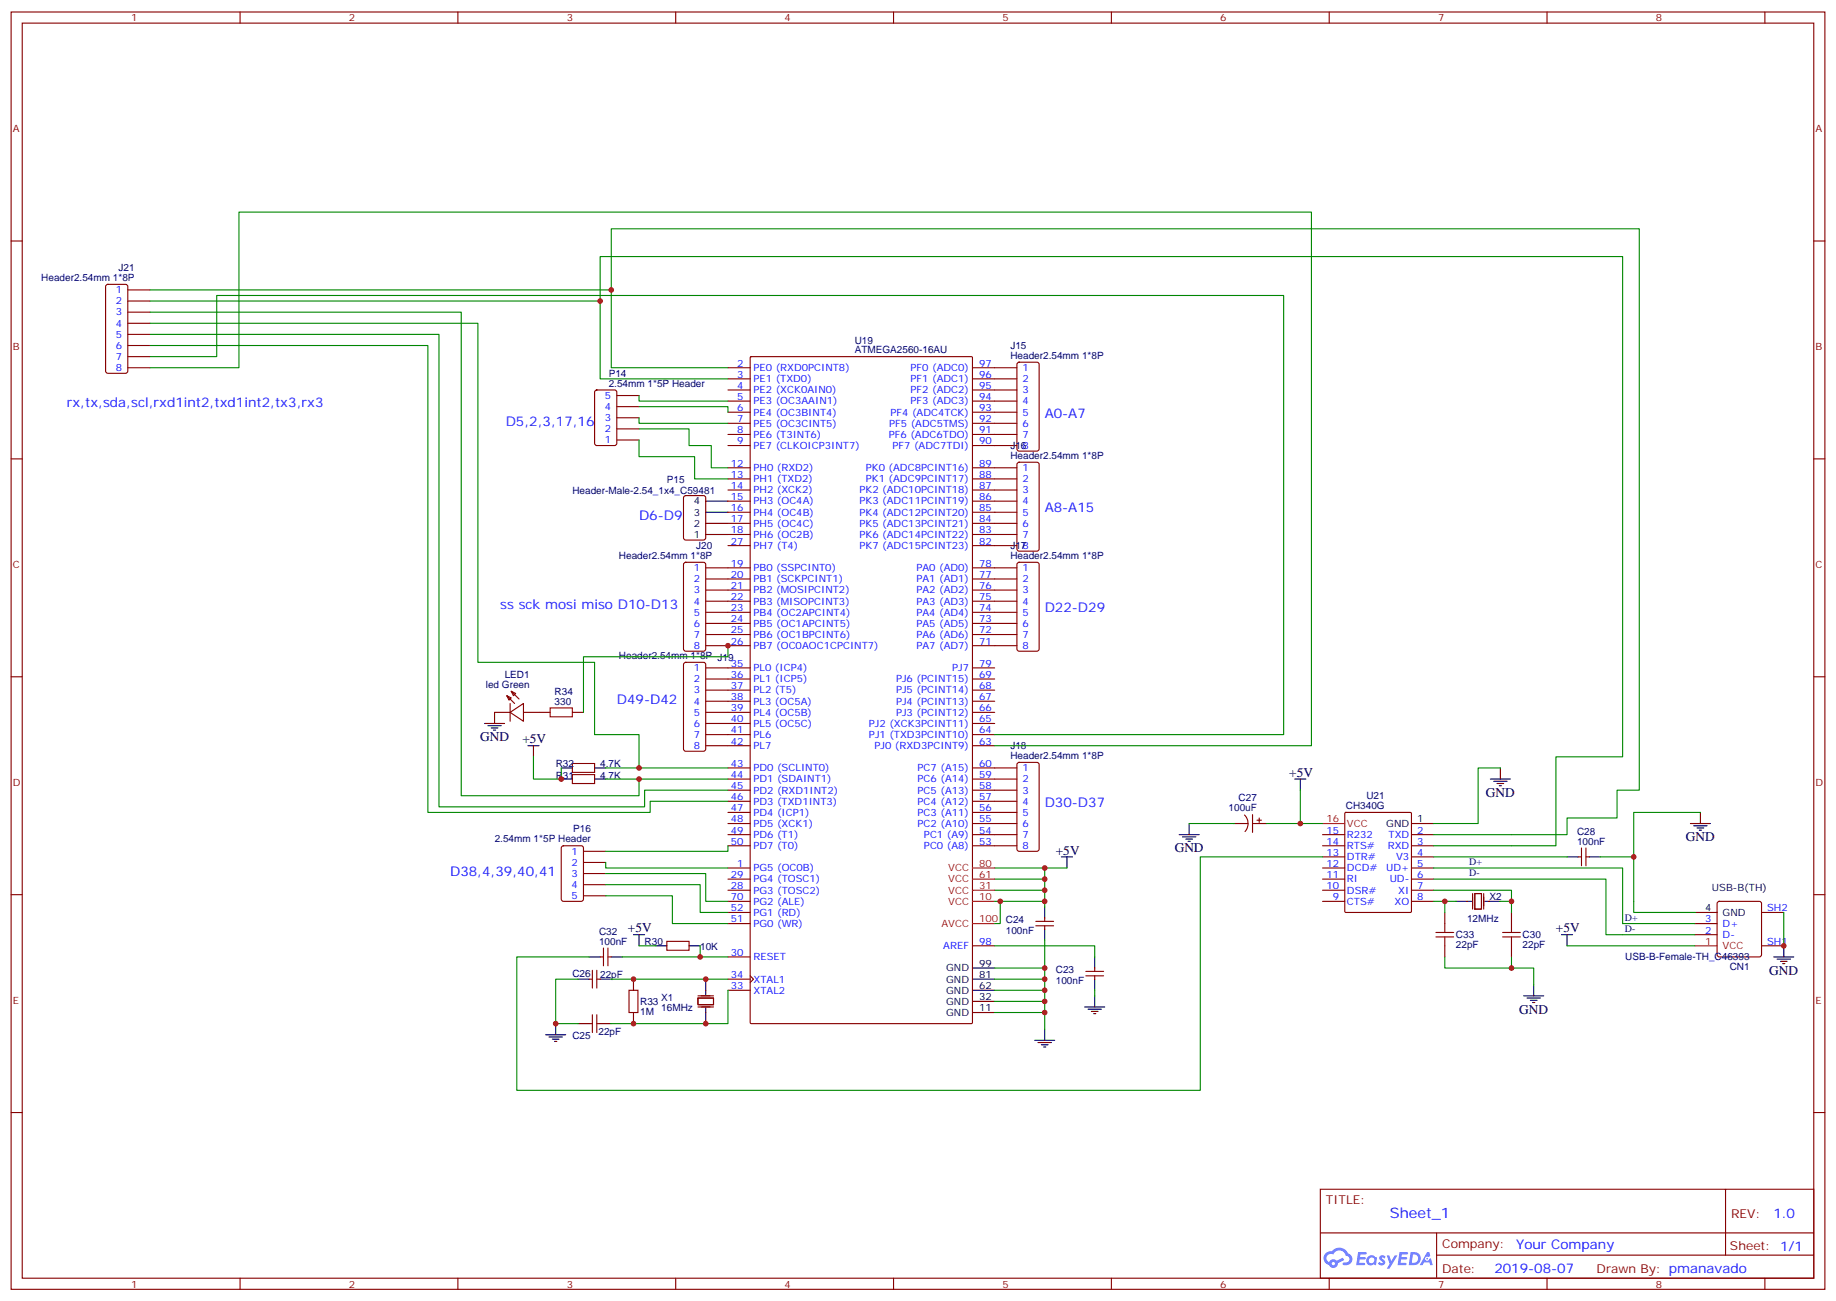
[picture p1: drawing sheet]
<svg xmlns="http://www.w3.org/2000/svg" width="583mm" height="413mm" viewBox="0 0 583 413" stroke-linecap="round" stroke-linejoin="round" font-family="sans-serif">
<g fill="none" stroke="#870000" stroke-width=".35">
<path d="M3.5 3.8h575.8v405.4h-575.8zM7.1 7.3h568.6v398.3h-568.6zM76.2 3.8v3.5M145.3 3.8v3.5M214.5 3.8v3.5M283.6 3.8v3.5M352.8 3.8v3.5M421.9 3.8v3.5M491.1 3.8v3.5M560.2 3.8v3.5M3.5 76.5h3.6M575.7 76.5h3.6"/>
<path d="M3.5 145.6h3.6M575.7 145.6h3.6M3.5 214.8h3.6M575.7 214.8h3.6M3.5 283.9h3.6M575.7 283.9h3.6M3.5 353.1h3.6M575.7 353.1h3.6M419.1 377.4h156.6v28.2h-156.6zM547.7 377.4v20.9M419.1 391.2h156.5M456 398.3h119.6"/>
<path d="M456 391.2v14.2M76.2 405.6v3.6M145.3 405.6v3.6M214.5 405.6v3.6M283.6 405.6v3.6M352.8 405.6v3.6M421.9 405.6v3.6M491.1 405.6v3.6M560.2 405.6v3.6"/>
</g>
<g fill="#5487ff">
<path d="M438.1 398.6a1.22 1.22 0 0 1 1.7 .2l-.4 .6a.47 .47 0 0 0-.3-.4 .47 .47 0 0 0-.5 .2l.1 .2a1.14 1.14 0 0 1 .8 1.8 1.14 1.14 0 0 1-1.9 0l-.2-.2 .5-.6 .7 .5a.29 .29 0 0 0 .3-.3 .29 .29 0 0 0-.2-.3 1.04 1.04 0 0 1-.6-1.7z"/>
<path d="M431.1 397.3h2.3l.4 .2-.2 .5-1.8 .1-.1 .8h1.5l.3 .4-.3 .4h-1.6l-.2 1.1h1.7l.2 .3-.2 .3-2.6 .1z"/>
<path d="M444.2 397.3l2.7 .2-.1 .5-1.8 .1-.2 .8h1.6l.3 .4-.4 .4h-1.6l-.1 1.1h1.7l.2 .3-.2 .3-2.7 .1z"/>
<path d="M453 397.3h.7l.3 1.3-.6 .3a.69 .69 0 0 0-1 .3 .69 .69 0 0 0 .4 .9 .69 .69 0 0 0 .9-.6l.5-.2 .6 2.2h-.8l-.3-.9h-1.7l-.5 .9h-.8z"/>
<path d="M440.2 398.4h.8l.6 1.8 1.1-1.8h.9l-2.6 4.2h-.8l.9-1.5z"/>
<path d="M447.8 397.3l-.6 4.2h1.3a2.11 2.11 0 0 0 2.5-2.1 2.11 2.11 0 0 0-2.5-2.1zM448.5 398.1a1.43 1.43 0 0 1 1.6 1.6 1.43 1.43 0 0 1-2 1.1z"/>
<path d="M434.1 399a1.54 1.54 0 0 0-.1 2.1 1.54 1.54 0 0 0 2.1 .1l.7 .3 .3-2.3-.6-.3a1.49 1.49 0 0 0-2.4 .1zM434.3 400a.95 .95 0 0 1 1.9 0 .95 .95 0 0 1-1.9 0z"/>
<path d="M420.8 397.7a2.18 2.18 0 0 0 1.1 3.7 1.44 1.44 0 0 0 1.6 .9 1.44 1.44 0 0 0 1.2-1.4l2-1-.5-.8-1.9 1a1.47 1.47 0 0 0-2.4 .4 1.39 1.39 0 0 1-.7-1.9 1.39 1.39 0 0 1 2-.5 2.12 2.12 0 0 1 2.2-1.3 2.12 2.12 0 0 1 1.9 1.7 1.14 1.14 0 0 1 1 1.4 1.14 1.14 0 0 1-1.6 .7 .43 .43 0 0 0-.5 .4 .43 .43 0 0 0 .4 .5 1.98 1.98 0 0 0 2.5-1.2 1.98 1.98 0 0 0-1.2-2.6 3.1 3.1 0 0 0-5.3-.6l-.9 .1zM422.7 401a.55 .55 0 0 1 1.1 0 .55 .55 0 0 1-1.1 0z"/>
<circle cx="453" cy="399.4" r=".26"/>
</g>
<g fill="none" stroke="#870000" stroke-width=".35">
<path d="M33.7 90.4l.5-.2h5.7l.6 .5 .1 27.1-.3 .5-.4 .2h-5.7l-.5-.3-.2-.4v-26.9zM40.6 92h7M40.6 95.5h7M40.6 99.1h7M40.6 116.7h7M40.6 102.6h7M40.6 106.1h7M40.6 109.6h7M40.6 113.2h7M231.1 116.7h7M238.2 113.3l.3-.1h69.8l.3 .1 .1 211.2-.2 .3h-70l-.3-.2zM308.7 116.7h14.1"/>
<path d="M323 115.1l.5-.2h5.6l.7 .5v27.1l-.2 .5-.5 .2h-5.6l-.5-.3-.2-.4v-26.9zM189 124l.4-.2h5.7l.6 .4 .1 16.5-.5 .6-5.9 .1-.6-.5-.1-16.4zM195.8 139.6h7M195.8 136.1h7M195.8 132.6h7M195.8 129h7M195.8 125.5h7M231.1 120.2h7M231.1 123.8h7M231.1 127.3h7M231.1 130.8h7M231.1 134.3h7"/>
<path d="M231.1 137.9h7M308.7 120.2h14.1M308.7 123.8h14.1M308.7 127.3h14.1M308.7 130.8h14.1M308.7 134.3h14.1M308.7 137.9h14.1M217.2 157.5l.5-.2h5.6l.7 .4v13l-.4 .6-5.9 .1-.7-.5v-12.9zM231.1 141.4h7M231.1 148.4h7M231.1 152h7M231.1 155.5h7"/>
<path d="M231.1 159h7M308.7 141.4h14.1M308.7 148.4h14.1M308.7 152h14.1M308.7 155.5h14.1M308.7 159h14.1M323 146.9l.5-.2h5.6l.7 .4v27.1l-.2 .5-.5 .2h-5.6l-.5-.2-.2-.5v-26.8zM217.2 178.6l.5-.2h5.6l.7 .5v27.1l-.2 .5-.5 .2h-5.6l-.5-.3-.2-.4v-26.9zM231.1 162.6h7M231.1 166.1h7M231.1 169.6h7M231.1 173.1h7"/>
<path d="M308.7 162.6h14.1M308.7 166.1h14.1M308.7 169.6h14.1M308.7 173.1h14.1M323 178.6l.5-.2h5.6l.7 .5v27.1l-.2 .5-.5 .2h-5.6l-.5-.3-.2-.4v-26.9zM224 180.2h14.1M224 183.7h14.1M224 187.3h14.1M224 190.8h14.1M224 194.3h14.1M224 197.8h14.1M308.7 180.2h14.1"/>
<path d="M308.7 183.7h14.1M308.7 187.3h14.1M308.7 190.8h14.1M308.7 194.3h14.1M308.7 197.8h14.1M162.3 219.4l1.4 .7-.7 .7zM162.3 219.4l2.4 2.4M217.2 210.4l.5-.2h5.6l.7 .4v27.1l-.2 .5-.5 .2h-5.6l-.5-.2-.2-.5v-26.8zM224 201.4h14.1M224 204.9h14.1M224 211.9h14.1M224 215.5h14.1"/>
<path d="M224 219h14.1M308.7 201.4h14.1M308.7 204.9h14.1M308.7 211.9h7M308.7 215.5h7M308.7 219h7M157 226.1h4.9M160.9 220.8l1.4 .7-.7 .7zM160.9 220.8l2.4 2.4M161.9 226.1l4.3-2.9v5.7zM161.9 223.2v5.7M166.2 226.1h8.4"/>
<path d="M181.7 226.1h3.5M224 222.5h14.1M224 226.1h14.1M224 229.6h14.1M224 233.1h14.1M224 236.6h14.1M308.7 222.5h7M308.7 226.1h7M308.7 229.6h7M308.7 233.1h7M308.7 236.6h7M181.7 245.8h7v2.8h-7z"/>
<path d="M181.7 242.3h7v2.8h-7zM231.1 243.7h7M231.1 247.2h7M231.1 250.8h7M231.1 254.3h7M231.1 257.8h7M308.7 243.7h14.1M308.7 247.2h14.1M308.7 250.8h14.1M308.7 254.3h14.1M308.7 257.8h14.1M323 242.1l.5-.2h5.6l.7 .5v27.1l-.2 .5-.5 .2h-5.6l-.5-.3-.2-.4v-26.9z"/>
<path d="M395 258.6a3.8 3.8 0 0 1 .2 5.3M397.6 258.5v5.7M399.7 259.6v1.4M426.9 258l.3-.2h20.5l.3 .2v31.2l-.2 .3-20.6 .1-.3-.2zM178.4 268.6l.5-.2h5.6l.7 .4v16.5l-.5 .7h-5.8l-.7-.4v-16.5zM185.2 270.2h7.1M185.2 273.7h7.1M185.2 277.2h7.1M231.1 264.9h7M231.1 268.4h7M231.1 275.4h7M231.1 279h7"/>
<path d="M231.1 261.3h7M308.7 264.9h14.1M308.7 268.4h14.1M308.7 261.3h14.1M395.1 261.3h1.1M397.6 261.3h1M399 260.3h1.4M419.8 264.9h7.1M419.8 268.4h7.1M419.8 271.9h7.1M419.8 275.4h7.1M419.8 279h7.1"/>
<path d="M448 264.9h7.1M448 268.4h7.1M448 271.9h7.1M448 275.4h7.1M448 279h7.1M500.9 271.9h1.1M502 269.1v5.6M503.4 271.9h1.1M503.4 269.1v5.6M185.2 280.7h7.1M185.2 284.3h7.1M211.7 298.7h7v2.9h-7z"/>
<path d="M231.1 282.5h7M231.1 286h7M231.1 289.6h7M231.1 293.1h7M328.8 293.8h5.6M328.8 292.4h5.6M331.6 291.3v1.1M331.6 293.8v1.1M419.8 282.5h7.1M419.8 286h7.1M448 282.5h7.1M448 286h7.1"/>
<path d="M458.6 289.6v3.5M467.4 283.6v4.9M468.1 283.6h2.2v4.9h-2.2zM471 283.6v4.9M479.8 289.6v3.5M538 296.6h7M538 293.1h7M545.3 286.2l.4-.2h12.7l.5 .2 .3 .5v16.3l-.3 .5-.5 .2h-12.7l-.5-.3-.2-.4v-16.3zM559.2 289.6h7M187 310.7h1M188 307.9v5.6M189.4 307.9v5.6"/>
<path d="M189.4 310.7h1.1M190.5 303.7h1.1M191.6 300.8v5.7M193 300.8v5.7M193 303.7h1M199.7 314.3h2.8v7h-2.8zM221.5 316.7h5v2.1h-5zM221.5 319.5h5M221.5 316h5M231.1 310.7h7M231.1 303.7h7M231.1 314.3h7"/>
<path d="M238.1 309.7l1.1 1-1.1 1.1M308.7 300.1h7M344.7 309.7h5.6M344.7 308.3h5.6M347.5 307.2v1.1M347.5 309.7v1M458.6 300.1v3.6M479.8 300.1v3.6M559.2 300.1h7M187 324.8h1M188 322v5.7M189.4 322v5.7"/>
<path d="M189.4 324.8h1.1"/>
</g>
<g fill="none" stroke="#000" stroke-width=".35">
<path d="M224 159h7.1M224 169.6h7.1M224 166.1h7.1M224 162.6h7.1M153.8 229.6h6.4M154.9 230.3h4.2M155.9 231h2.1M156.6 231.7h.7M157 226.1v3.5M167.6 236.6h3.5M169.3 236.6v3.6M178.2 247.2h3.5"/>
<path d="M178.2 243.7h3.5M188.7 247.2h3.6M188.7 243.7h3.6M411 247.2h3.5M412.7 247.2v3.6M473.1 247.2h6.3M474.1 247.9h4.3M475.2 248.6h2.1M475.9 249.3h.7M476.2 243.7v3.5M539.8 257.8v3.5M336.9 271.9h3.5"/>
<path d="M338.7 271.9v3.5M374.3 264.9h6.3M375.4 265.6h4.2M376.4 266.3h2.1M377.1 267h.7M377.5 261.3v3.6M391.6 261.3h3.5M398.6 261.3h3.6M448 261.3h7.1M497.4 271.9h3.5M504.5 271.9h3.5M536.6 261.3h6.3"/>
<path d="M537.6 262h4.3M538.7 262.7h2.1M539.4 263.5h.7M201.1 296.6h3.5M202.8 296.6v3.5M331.6 287.8v3.5M331.6 294.9v3.5M462.1 286h5M471.3 286h4.9M495.7 296.6h3.5M497.4 296.6v3.5M538 289.6h7"/>
<path d="M183.4 310.7h3.6M187 303.7h3.5M190.5 310.7h3.5M194 303.7h3.6M201.1 310.7v3.6M208.1 300.1h3.6M218.7 300.1h3.5M224 310.7v5M224 319.9v4.9M308.7 310.7h7M308.7 317.8h7M308.7 307.2h7"/>
<path d="M308.7 314.3h7M344.3 319.5h6.4M347.5 303.7v3.5M347.5 310.7v3.6M347.5 316v3.5M483.7 316h6.3M484.7 316.7h4.2M485.8 317.4h2.1M486.5 318.1h.7M486.8 312.5v3.5M563 303.7h6.4M564.1 304.4h4.2"/>
<path d="M565.1 305.1h2.2M565.9 305.8h.7M566.2 300.1v3.6M173.2 328.4h6.4M174.3 329.1h4.2M175.3 329.8h2.1M176 330.5h.7M176.4 324.8v3.6M183.4 324.8h3.6M190.5 324.8h3.5M201.1 321.3v3.5M308.7 321.3h7"/>
<path d="M328.4 330.1h6.4M329.5 330.8h4.2M330.6 331.5h2.1M331.3 332.2h.7M331.6 326.6v3.5M345.4 320.3h4.2M346.4 321h2.1M347.1 321.7h.7"/>
</g>
<path d="M308.7 275.4h7M308.7 279h7M419.8 261.3h7.1M308.7 293.1h7M308.7 282.5h7M308.7 286h7M538 300.1h7" fill="none" stroke="#f00" stroke-width=".35"/>
<path d="M174.6 224.6h7.1v2.9h-7.1zM455.8 297.3h5.6M455.8 295.9h5.6M458.6 293.1v2.8M458.6 297.3v2.8M477 297.3h5.6M477 295.9h5.6M479.8 293.1v2.8M479.8 297.3v2.8" fill="none" stroke="#a10000" stroke-width=".35"/>
<g fill="none" stroke="#008700" stroke-width=".35">
<path d="M47.6 99.1h98.8v153.4h56.4v-5.3M47.6 92h146.4M47.6 95.5h142.9M47.6 102.6h104.1v107.6h37v22.9h14.1v10.6M47.6 106.1h91.7v149.9h65.3v-5.2h26.5M47.6 109.6h88.2v148.2h70.6v-3.5h24.7M47.6 113.2h21.2v-19.4h338.7v139.3h-91.8M47.6 116.7h28.2v-49.4h340.5v169.3h-100.6M231.1 116.7h-37.1v-44.1h326.3v178.2h-7v8.8h-15.9v5.3h-42.3M202.8 125.5v1.8h28.3M202.8 129h28.3v1.8M202.8 132.6v1.7h28.3"/>
<path d="M202.8 136.1h15.9v5.3h7.1v7h5.3M202.8 139.6v5.3h17.7v7.1h10.6M231.1 120.2h-40.6v-38.8h324.6v158.8h-21.2v28.2h-38.8M231.1 204.9v3.5h-45.9v17.7M169.3 240.2v7h8.9v-3.5M192.3 243.7h38.8M192.3 247.2h38.8M412.7 250.8v10.5M476.2 243.7h-7v17.6h-14.1M539.8 257.8h-21.2v14.1M192.3 273.7v1.7h38.8M192.3 277.2h31.7v8.8h7.1"/>
<path d="M231.1 268.4v1.8h-38.8M315.7 275.4h23M331.6 275.4v3.6h-15.9M331.6 279v3.5h-15.9M377.5 261.3h14.1M402.2 261.3h17.6M419.8 271.9h-38.8v74.1h-217v-42.3h23M455.1 271.9h42.3M455.1 275.4h60v17.7h22.9M455.1 279h54.7v17.6h28.2M508 271.9h10.6v17.7h19.4M192.3 280.7h29.9v8.9h8.9"/>
<path d="M192.3 284.3h21.1v8.8h17.7M317.5 286v7.1h-1.8M331.6 282.5v3.5h-15.9M331.6 286v1.8M331.6 298.4v8.8M455.1 282.5h24.7v3.5h-3.6M455.1 286h7M458.6 286v3.6M479.8 286v3.6M566.2 289.6v10.5M183.4 310.7h-7v14.1h7M194 310.7h37.1"/>
<path d="M197.6 303.7h24.6M202.8 300.1h5.3M222.2 300.1v3.6h8.9M231.1 314.3v10.5h-37.1M315.7 317.8h15.9v3.5M315.7 314.3h15.9v3.5M315.7 310.7h15.9v3.6M315.7 307.2h15.9v3.5M315.7 300.1h31.8v3.6M347.5 314.3v1.7M458.6 303.7v3.5h21.2v-3.5M479.8 307.2h7v5.3"/>
<path d="M497.4 300.1h40.6M315.7 321.3h15.9v5.3"/>
</g>
<g fill="#c00">
<circle cx="231.1" cy="204.9" r=".88"/>
<circle cx="202.8" cy="247.2" r=".88"/>
<circle cx="190.5" cy="95.5" r=".88"/>
<circle cx="178.2" cy="247.2" r=".88"/>
<circle cx="566.2" cy="300.1" r=".88"/>
<circle cx="518.6" cy="271.9" r=".88"/>
<circle cx="317.5" cy="286" r=".88"/>
<circle cx="176.4" cy="324.8" r=".88"/>
<circle cx="201.1" cy="324.8" r=".88"/>
<circle cx="201.1" cy="310.7" r=".88"/>
<circle cx="222.3" cy="303.7" r=".88"/>
<circle cx="224" cy="324.8" r=".88"/>
<circle cx="224" cy="310.7" r=".88"/>
<circle cx="331.6" cy="286" r=".88"/>
<circle cx="331.6" cy="282.5" r=".88"/>
<circle cx="331.6" cy="275.4" r=".88"/>
<circle cx="331.6" cy="279" r=".88"/>
<circle cx="331.6" cy="310.7" r=".88"/>
<circle cx="331.6" cy="317.8" r=".88"/>
<circle cx="331.6" cy="321.3" r=".88"/>
<circle cx="331.6" cy="314.3" r=".88"/>
<circle cx="331.6" cy="307.2" r=".88"/>
<circle cx="412.8" cy="261.3" r=".88"/>
<circle cx="458.6" cy="286" r=".88"/>
<circle cx="479.8" cy="286" r=".88"/>
<circle cx="479.8" cy="307.2" r=".88"/>
<circle cx="194" cy="92" r=".88"/>
<circle cx="202.8" cy="243.7" r=".88"/>
</g>
<text font-size="4.6" fill="#00f" x="441.2" y="386.4">Sheet_1</text>
<g font-size="4.2" fill="#00f">
<text x="21.2" y="129">rx,tx,sda,scl,rxd1int2,txd1int2,tx3,rx3</text>
<text x="160.5" y="135">D5,2,3,17,16</text>
<text x="331.6" y="132.6">A0-A7</text>
<text x="202.8" y="165">D6-D9</text>
<text x="331.6" y="162.6">A8-A15</text>
<text x="158.7" y="193.3">ss sck mosi miso D10-D13</text>
<text x="331.6" y="194.3">D22-D29</text>
<text x="195.8" y="223.3">D49-D42</text>
<text x="331.6" y="256">D30-D37</text>
<text x="142.9" y="277.9">D38,4,39,40,41</text>
<text x="562.9" y="386.7">1.0</text>
<text x="481.3" y="396.2">Your Company</text>
<text x="474.4" y="404">2019-08-07</text>
</g>
<g font-size="4.2">
<text x="152.4" y="235.2">GND</text>
<text x="165.8" y="235.9">+5V</text>
<text x="409.2" y="246.5">+5V</text>
<text x="471.7" y="252.9">GND</text>
<text x="535.2" y="267">GND</text>
<text x="335.1" y="271.2">+5V</text>
<text x="372.9" y="270.5">GND</text>
<text x="199.3" y="295.9">+5V</text>
<text x="493.9" y="295.9">+5V</text>
<text x="561.6" y="309.3">GND</text>
<text x="482.2" y="321.7">GND</text>
</g>
<g font-size="3.9" fill="#800">
<text x="420.9" y="382">TITLE:</text>
<text x="549.5" y="386.7">REV:</text>
<text x="457.8" y="396.2">Company:</text>
<text x="549.1" y="396.8">Sheet: 1/1</text>
<text x="457.8" y="403.9">Date:</text>
<text x="506.8" y="403.9">Drawn By: pmanavado</text>
</g>
<g font-size="3.2" fill="#800">
<text x="41.6" y="6.8">1</text>
<text x="110.8" y="6.8">2</text>
<text x="179.9" y="6.8">3</text>
<text x="249.1" y="6.8">4</text>
<text x="318.2" y="6.8">5</text>
<text x="387.3" y="6.8">6</text>
<text x="456.5" y="6.8">7</text>
<text x="525.6" y="6.8">8</text>
<text x="4.1" y="41.9">A</text>
<text x="576.3" y="41.9">A</text>
<text x="4.1" y="111.1">B</text>
<text x="576.3" y="111.1">B</text>
<text x="4.1" y="180.2">C</text>
<text x="576.3" y="180.2">C</text>
<text x="4.1" y="249.3">D</text>
<text x="576.3" y="249.3">D</text>
<text x="4.1" y="318.5">E</text>
<text x="576.3" y="318.5">E</text>
<text x="41.6" y="408.6">1</text>
<text x="110.8" y="408.6">2</text>
<text x="179.9" y="408.6">3</text>
<text x="249.1" y="408.6">4</text>
<text x="318.2" y="408.6">5</text>
<text x="387.3" y="408.6">6</text>
<text x="456.5" y="408.6">7</text>
<text x="525.6" y="408.6">8</text>
</g>
<g font-size="3.2" fill="#000080">
<text x="13.1" y="89.2">Header2.54mm 1*8P</text>
<text x="37.6" y="86.2">J21</text>
<text x="271.3" y="112.1">ATMEGA2560-16AU</text>
<text x="271.3" y="109">U19</text>
<text x="320.7" y="113.9">Header2.54mm 1*8P</text>
<text x="320.7" y="110.7">J15</text>
<text x="193.2" y="119.5">P14</text>
<text x="193.2" y="122.7">2.54mm 1*5P Header</text>
<text x="320.7" y="142.5">J168</text>
<text x="320.7" y="145.6">Header2.54mm 1*8P</text>
<text x="211.7" y="153.2">P15</text>
<text x="181.7" y="156.8">Header-Male-2.54_1x4_C59481</text>
<text x="196.5" y="177.4">Header2.54mm 1*8P</text>
<text x="221" y="174.2">J20</text>
<text x="320.7" y="177.4">Header2.54mm 1*8P</text>
<text x="320.7" y="174.2">J178</text>
<text x="196.5" y="209.1">Header2.54mm 1*8P J19</text>
<text x="160.2" y="215.1">LED1</text>
<text x="154.2" y="218.3">led Green</text>
<text x="176.1" y="220.4">R34</text>
<text x="176" y="223.6">330</text>
<text x="320.7" y="237.7">J18</text>
<text x="176.4" y="243.5">R32</text>
<text x="190.5" y="243.5">4.7K</text>
<text x="320.7" y="240.9">Header2.54mm 1*8P</text>
<text x="176.4" y="247.1">R31</text>
<text x="190.5" y="247.1">4.7K</text>
<text x="390" y="257.5">100uF</text>
<text x="393.2" y="254.3">C27</text>
<text x="427.2" y="256.7">CH340G</text>
<text x="433.7" y="253.6">U21</text>
<text x="157" y="267.3">2.54mm 1*5P Header</text>
<text x="181.9" y="264.2">P16</text>
<text x="500.6" y="268">100nF</text>
<text x="500.6" y="264.9">C28</text>
<text x="466.4" y="274.6">D+</text>
<text x="466.4" y="278.1">D-</text>
<text x="472.8" y="285.5">X2</text>
<text x="319.3" y="292.9">C24</text>
<text x="465.7" y="292.5">12MHz</text>
<text x="515.8" y="292.2">D+</text>
<text x="190.2" y="299.8">100nF</text>
<text x="190.2" y="296.6">C32</text>
<text x="204.6" y="299.9">R30</text>
<text x="319.3" y="296.4">100nF</text>
<text x="462.1" y="297.7">C33</text>
<text x="483.3" y="297.7">C30</text>
<text x="515.8" y="295.7">D-</text>
<text x="222.2" y="301.4">10K</text>
<text x="462.1" y="300.9">22pF</text>
<text x="483.3" y="300.9">22pF</text>
<text x="515.9" y="304.7">USB-B-Female-TH_C46393</text>
<text x="181.7" y="310.2">C26</text>
<text x="190.5" y="310.2">22pF</text>
<text x="335.1" y="308.8">C23</text>
<text x="549" y="307.9">CN1</text>
<text x="209.9" y="317.6">X1</text>
<text x="335.1" y="312.3">100nF</text>
<text x="203.2" y="322.1">1M</text>
<text x="203.2" y="319">R33</text>
<text x="209.9" y="320.8">16MHz</text>
<text x="181.7" y="329.6">C25</text>
<text x="190" y="328.4">22pF</text>
</g>
<g font-size="3.2" fill="#00f">
<text x="36.8" y="93.1">1</text>
<text x="36.8" y="96.6">2</text>
<text x="36.8" y="100.1">3</text>
<text x="36.8" y="103.6">4</text>
<text x="36.8" y="107.2">5</text>
<text x="36.8" y="110.7">6</text>
<text x="36.8" y="114.2">7</text>
<text x="36.8" y="117.8">8</text>
<text x="234" y="119.9">3</text>
<text x="234" y="116.3">2</text>
<text x="239.2" y="117.8">PE0 (RXD0PCINT8)</text>
<text x="289" y="117.8">PF0 (ADC0)</text>
<text x="310.8" y="119.9">96</text>
<text x="310.8" y="116.3">97</text>
<text x="324.6" y="117.8">1</text>
<text x="234" y="123.4">4</text>
<text x="239.2" y="124.8">PE2 (XCK0AIN0)</text>
<text x="239.2" y="121.3">PE1 (TXD0)</text>
<text x="289" y="121.3">PF1 (ADC1)</text>
<text x="289" y="124.8">PF2 (ADC2)</text>
<text x="310.8" y="123.4">95</text>
<text x="324.6" y="121.3">2</text>
<text x="324.6" y="124.8">3</text>
<text x="192" y="130.1">4</text>
<text x="192" y="126.6">5</text>
<text x="234" y="130.5">6</text>
<text x="234" y="126.9">5</text>
<text x="239.2" y="131.9">PE4 (OC3BINT4)</text>
<text x="239.2" y="128.3">PE3 (OC3AAIN1)</text>
<text x="282.7" y="131.9">PF4 (ADC4TCK)</text>
<text x="289" y="128.3">PF3 (ADC3)</text>
<text x="310.8" y="130.5">93</text>
<text x="310.8" y="126.9">94</text>
<text x="324.6" y="128.3">4</text>
<text x="324.6" y="131.9">5</text>
<text x="192" y="137.2">2</text>
<text x="192" y="133.6">3</text>
<text x="234" y="134">7</text>
<text x="234" y="137.5">8</text>
<text x="239.2" y="135.4">PE5 (OC3CINT5)</text>
<text x="282.2" y="135.4">PF5 (ADC5TMS)</text>
<text x="310.8" y="134">92</text>
<text x="310.8" y="137.5">91</text>
<text x="324.6" y="135.4">6</text>
<text x="192" y="140.7">1</text>
<text x="234" y="141">9</text>
<text x="239.2" y="138.9">PE6 (T3INT6)</text>
<text x="239.2" y="142.5">PE7 (CLKOICP3INT7)</text>
<text x="282.1" y="138.9">PF6 (ADC6TDO)</text>
<text x="283.3" y="142.5">PF7 (ADC7TDI)</text>
<text x="310.8" y="141">90</text>
<text x="324.6" y="138.9">7</text>
<text x="232" y="148.1">12</text>
<text x="239.2" y="149.5">PH0 (RXD2)</text>
<text x="274.8" y="149.5">PK0 (ADC8PCINT16)</text>
<text x="310.8" y="148.1">89</text>
<text x="324.6" y="149.5">1</text>
<text x="232" y="155.2">14</text>
<text x="232" y="151.6">13</text>
<text x="239.2" y="153">PH1 (TXD2)</text>
<text x="274.8" y="153">PK1 (ADC9PCINT17)</text>
<text x="310.8" y="155.2">87</text>
<text x="310.8" y="151.6">88</text>
<text x="324.6" y="153">2</text>
<text x="232" y="158.7">15</text>
<text x="239.2" y="156.6">PH2 (XCK2)</text>
<text x="239.2" y="160.1">PH3 (OC4A)</text>
<text x="272.8" y="160.1">PK3 (ADC11PCINT19)</text>
<text x="272.8" y="156.6">PK2 (ADC10PCINT18)</text>
<text x="310.8" y="158.7">86</text>
<text x="324.6" y="156.6">3</text>
<text x="324.6" y="160.1">4</text>
<text x="232" y="162.2">16</text>
<text x="232" y="165.7">17</text>
<text x="239.2" y="163.6">PH4 (OC4B)</text>
<text x="239.2" y="167.1">PH5 (OC4C)</text>
<text x="272.8" y="167.1">PK5 (ADC13PCINT21)</text>
<text x="272.8" y="163.6">PK4 (ADC12PCINT20)</text>
<text x="310.8" y="165.7">84</text>
<text x="310.8" y="162.2">85</text>
<text x="324.6" y="163.6">5</text>
<text x="324.6" y="167.1">6</text>
<text x="232" y="169.3">18</text>
<text x="232" y="172.8">27</text>
<text x="239.2" y="170.7">PH6 (OC2B)</text>
<text x="272.8" y="170.7">PK6 (ADC14PCINT22)</text>
<text x="310.8" y="169.3">83</text>
<text x="310.8" y="172.8">82</text>
<text x="324.6" y="170.7">7</text>
<text x="232" y="179.8">19</text>
<text x="239.2" y="174.2">PH7 (T4)</text>
<text x="272.8" y="174.2">PK7 (ADC15PCINT23)</text>
<text x="310.8" y="179.8">78</text>
<text x="220.2" y="181.3">1</text>
<text x="220.2" y="184.8">2</text>
<text x="232" y="183.4">20</text>
<text x="239.2" y="184.8">PB1 (SCKPCINT1)</text>
<text x="239.2" y="181.3">PB0 (SSPCINT0)</text>
<text x="290.9" y="184.8">PA1 (AD1)</text>
<text x="290.9" y="181.3">PA0 (AD0)</text>
<text x="310.8" y="183.4">77</text>
<text x="324.6" y="181.3">1</text>
<text x="324.6" y="184.8">2</text>
<text x="220.2" y="188.3">3</text>
<text x="220.2" y="191.8">4</text>
<text x="232" y="186.9">21</text>
<text x="232" y="190.4">22</text>
<text x="239.2" y="188.3">PB2 (MOSIPCINT2)</text>
<text x="239.2" y="191.8">PB3 (MISOPCINT3)</text>
<text x="290.9" y="191.8">PA3 (AD3)</text>
<text x="290.9" y="188.3">PA2 (AD2)</text>
<text x="310.8" y="190.4">75</text>
<text x="310.8" y="186.9">76</text>
<text x="324.6" y="188.3">3</text>
<text x="324.6" y="191.8">4</text>
<text x="220.2" y="195.4">5</text>
<text x="232" y="197.5">24</text>
<text x="232" y="194">23</text>
<text x="239.2" y="195.4">PB4 (OC2APCINT4)</text>
<text x="290.9" y="195.4">PA4 (AD4)</text>
<text x="310.8" y="194">74</text>
<text x="310.8" y="197.5">73</text>
<text x="324.6" y="195.4">5</text>
<text x="220.2" y="198.9">6</text>
<text x="220.2" y="202.4">7</text>
<text x="232" y="201">25</text>
<text x="239.2" y="202.4">PB6 (OC1BPCINT6)</text>
<text x="239.2" y="198.9">PB5 (OC1APCINT5)</text>
<text x="290.9" y="198.9">PA5 (AD5)</text>
<text x="290.9" y="202.4">PA6 (AD6)</text>
<text x="310.8" y="201">72</text>
<text x="324.6" y="198.9">6</text>
<text x="324.6" y="202.4">7</text>
<text x="220.2" y="206">8</text>
<text x="232" y="204.5">26</text>
<text x="239.2" y="206">PB7 (OC0AOC1CPCINT7)</text>
<text x="290.9" y="206">PA7 (AD7)</text>
<text x="310.8" y="204.5">71</text>
<text x="324.6" y="206">8</text>
<text x="220.2" y="213">1</text>
<text x="232" y="211.6">35</text>
<text x="232" y="215.1">36</text>
<text x="239.2" y="213">PL0 (ICP4)</text>
<text x="302.2" y="213">PJ7</text>
<text x="310.8" y="215.1">69</text>
<text x="310.8" y="211.6">79</text>
<text x="220.2" y="216.5">2</text>
<text x="220.2" y="220.1">3</text>
<text x="232" y="218.7">37</text>
<text x="239.2" y="220.1">PL2 (T5)</text>
<text x="239.2" y="216.5">PL1 (ICP5)</text>
<text x="284.4" y="220.1">PJ5 (PCINT14)</text>
<text x="284.4" y="216.5">PJ6 (PCINT15)</text>
<text x="310.8" y="218.7">68</text>
<text x="220.2" y="223.6">4</text>
<text x="220.2" y="227.1">5</text>
<text x="232" y="222.2">38</text>
<text x="232" y="225.7">39</text>
<text x="239.2" y="223.6">PL3 (OC5A)</text>
<text x="239.2" y="227.1">PL4 (OC5B)</text>
<text x="284.4" y="227.1">PJ3 (PCINT12)</text>
<text x="284.4" y="223.6">PJ4 (PCINT13)</text>
<text x="310.8" y="225.7">66</text>
<text x="310.8" y="222.2">67</text>
<text x="220.2" y="230.6">6</text>
<text x="232" y="229.2">40</text>
<text x="232" y="232.8">41</text>
<text x="239.2" y="230.6">PL5 (OC5C)</text>
<text x="275.8" y="230.6">PJ2 (XCK3PCINT11)</text>
<text x="310.8" y="229.2">65</text>
<text x="310.8" y="232.8">64</text>
<text x="220.2" y="234.2">7</text>
<text x="220.2" y="237.7">8</text>
<text x="232" y="236.3">42</text>
<text x="239.2" y="234.2">PL6</text>
<text x="239.2" y="237.7">PL7</text>
<text x="275.8" y="234.2">PJ1 (TXD3PCINT10)</text>
<text x="277.6" y="237.7">PJ0 (RXD3PCINT9)</text>
<text x="310.8" y="236.3">63</text>
<text x="232" y="243.3">43</text>
<text x="239.2" y="244.8">PD0 (SCLINT0)</text>
<text x="291.3" y="244.8">PC7 (A15)</text>
<text x="310.8" y="243.3">60</text>
<text x="324.6" y="244.8">1</text>
<text x="232" y="250.4">45</text>
<text x="232" y="246.9">44</text>
<text x="239.2" y="251.8">PD2 (RXD1INT2)</text>
<text x="239.2" y="248.3">PD1 (SDAINT1)</text>
<text x="291.3" y="251.8">PC5 (A13)</text>
<text x="291.3" y="248.3">PC6 (A14)</text>
<text x="310.8" y="250.4">58</text>
<text x="310.8" y="246.9">59</text>
<text x="324.6" y="248.3">2</text>
<text x="324.6" y="251.8">3</text>
<text x="232" y="253.9">46</text>
<text x="232" y="257.5">47</text>
<text x="239.2" y="255.3">PD3 (TXD1INT3)</text>
<text x="291.3" y="255.3">PC4 (A12)</text>
<text x="310.8" y="257.5">56</text>
<text x="310.8" y="253.9">57</text>
<text x="324.6" y="255.3">4</text>
<text x="232" y="261">48</text>
<text x="239.2" y="258.9">PD4 (ICP1)</text>
<text x="239.2" y="262.4">PD5 (XCK1)</text>
<text x="291.3" y="262.4">PC2 (A10)</text>
<text x="291.3" y="258.9">PC3 (A11)</text>
<text x="310.8" y="261">55</text>
<text x="324.6" y="258.9">5</text>
<text x="324.6" y="262.4">6</text>
<text x="232" y="264.5">49</text>
<text x="232" y="268">50</text>
<text x="239.2" y="265.9">PD6 (T1)</text>
<text x="239.2" y="269.5">PD7 (T0)</text>
<text x="293.3" y="265.9">PC1 (A9)</text>
<text x="293.3" y="269.5">PC0 (A8)</text>
<text x="310.8" y="264.5">54</text>
<text x="310.8" y="268">53</text>
<text x="324.6" y="265.9">7</text>
<text x="324.6" y="269.5">8</text>
<text x="421.1" y="268">14</text>
<text x="421.1" y="264.5">15</text>
<text x="427.6" y="269.5">RTS#</text>
<text x="427.6" y="265.9">R232</text>
<text x="440.5" y="269.5">RXD</text>
<text x="440.7" y="265.9">TXD</text>
<text x="449.8" y="264.5">2</text>
<text x="449.8" y="268">3</text>
<text x="181.4" y="271.2">1</text>
<text x="181.4" y="274.7">2</text>
<text x="234" y="275.1">1</text>
<text x="421.1" y="275.1">12</text>
<text x="421.1" y="271.6">13</text>
<text x="427.6" y="273">DTR#</text>
<text x="443.1" y="273">V3</text>
<text x="449.8" y="271.6">4</text>
<text x="449.8" y="275.1">5</text>
<text x="181.4" y="278.3">3</text>
<text x="181.4" y="281.8">4</text>
<text x="232" y="278.6">29</text>
<text x="239.2" y="276.5">PG5 (OC0B)</text>
<text x="239.2" y="280">PG4 (TOSC1)</text>
<text x="421.1" y="278.6">11</text>
<text x="427.6" y="280">RI</text>
<text x="427.6" y="276.5">DCD#</text>
<text x="440" y="276.5">UD+</text>
<text x="441.1" y="280">UD-</text>
<text x="449.8" y="278.6">6</text>
<text x="181.4" y="285.3">5</text>
<text x="232" y="285.7">70</text>
<text x="232" y="282.2">28</text>
<text x="239.2" y="287.1">PG2 (ALE)</text>
<text x="239.2" y="283.6">PG3 (TOSC2)</text>
<text x="421.1" y="282.2">10</text>
<text x="423.1" y="285.7">9</text>
<text x="427.6" y="287.1">CTS#</text>
<text x="427.6" y="283.6">DSR#</text>
<text x="442.6" y="287.1">XO</text>
<text x="443.8" y="283.6">XI</text>
<text x="449.8" y="282.2">7</text>
<text x="449.8" y="285.7">8</text>
<text x="232" y="292.7">51</text>
<text x="232" y="289.2">52</text>
<text x="239.2" y="290.6">PG1 (RD)</text>
<text x="541.3" y="292.7">3</text>
<text x="560.9" y="289.2">SH2</text>
<text x="239.2" y="294.1">PG0 (WR)</text>
<text x="310.8" y="299.8">98</text>
<text x="541.3" y="296.3">2</text>
<text x="546.8" y="297.7">D-</text>
<text x="546.8" y="294.1">D+</text>
<text x="560.9" y="299.8">SH1</text>
<text x="232" y="303.3">30</text>
<text x="239.2" y="304.7">RESET</text>
<text x="299.4" y="301.2">AREF</text>
<text x="232" y="310.4">34</text>
<text x="239.2" y="311.8">XTAL1</text>
<text x="232" y="313.9">33</text>
<text x="239.2" y="315.3">XTAL2</text>
</g>
<g font-size="3.2">
<text x="220.2" y="160.1">4</text>
<text x="220.2" y="167.1">2</text>
<text x="220.2" y="163.6">3</text>
<text x="220.2" y="170.7">1</text>
<text x="440" y="262.4">GND</text>
<text x="449.8" y="261">1</text>
<text x="543.4" y="282.7">USB-B(TH)</text>
<text x="541.3" y="289.2">4</text>
<text x="546.8" y="290.6">GND</text>
<text x="300.3" y="311.8">GND</text>
<text x="300.3" y="308.3">GND</text>
<text x="310.8" y="310.4">81</text>
<text x="310.8" y="306.8">99</text>
<text x="300.3" y="315.3">GND</text>
<text x="310.8" y="317.4">32</text>
<text x="310.8" y="313.9">62</text>
<text x="300.3" y="322.4">GND</text>
<text x="300.3" y="318.8">GND</text>
<text x="310.8" y="321">11</text>
</g>
<g font-size="3.2" fill="#f00">
<text x="421.1" y="261">16</text>
<text x="427.6" y="262.4">VCC</text>
<text x="310.8" y="275.1">80</text>
<text x="301" y="276.5">VCC</text>
<text x="301" y="280">VCC</text>
<text x="310.8" y="278.6">61</text>
<text x="301" y="283.6">VCC</text>
<text x="301" y="287.1">VCC</text>
<text x="310.8" y="282.2">31</text>
<text x="310.8" y="285.7">10</text>
<text x="310.8" y="292.7">100</text>
<text x="298.9" y="294.1">AVCC</text>
<text x="541.3" y="299.8">1</text>
<text x="546.8" y="301.2">VCC</text>
</g>
</svg>
